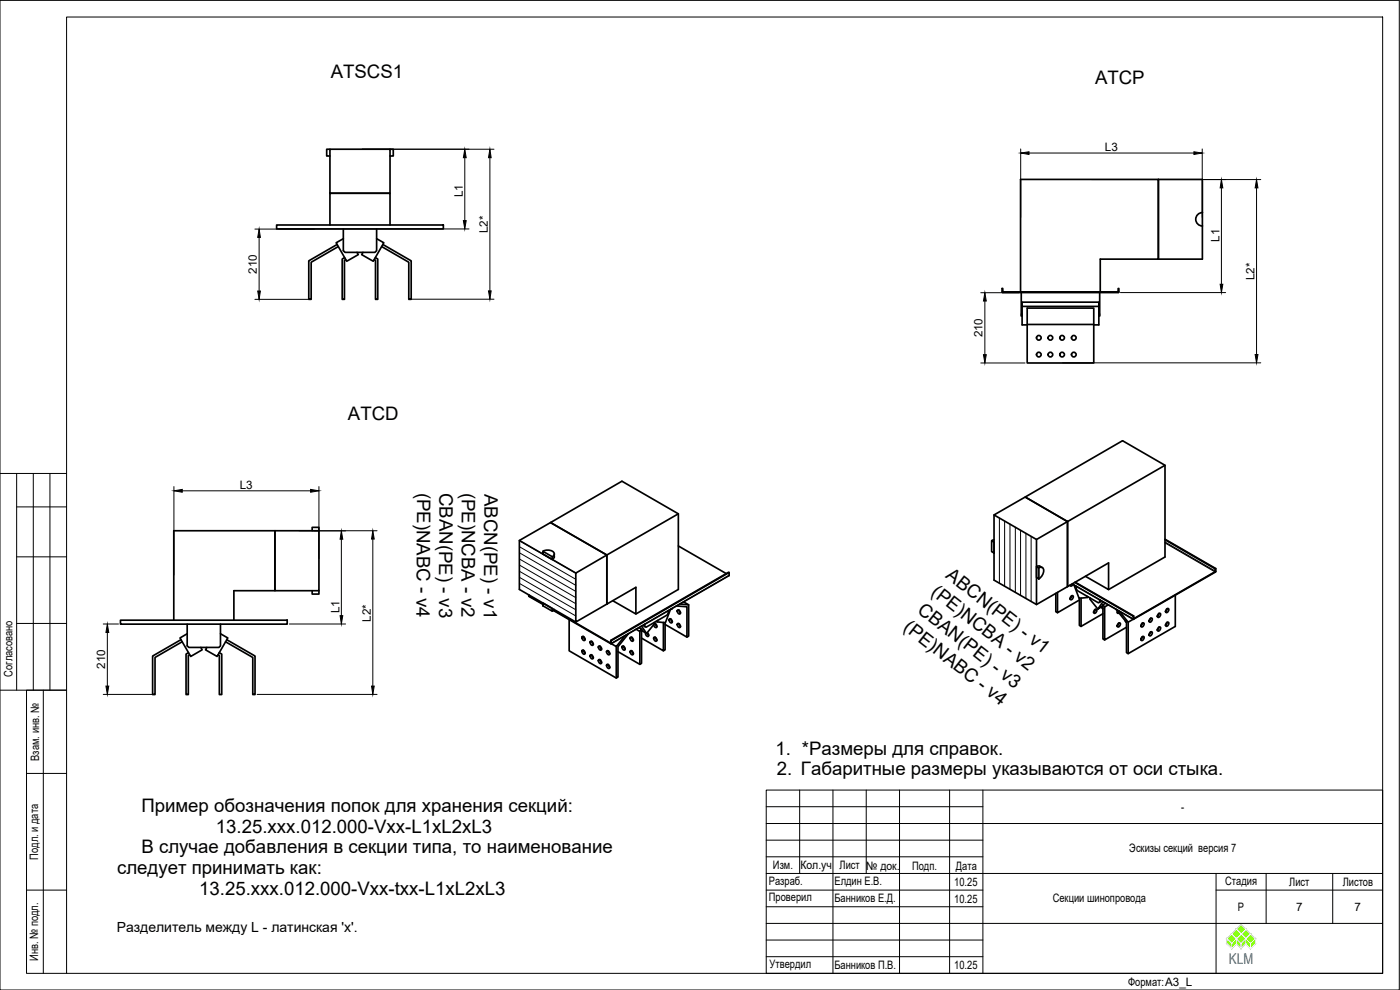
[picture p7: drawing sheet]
<svg xmlns="http://www.w3.org/2000/svg" width="420mm" height="297mm" viewBox="0 0 420 297" stroke-linecap="round" stroke-linejoin="round" font-family="sans-serif">
<g fill="none" stroke="#000" stroke-width=".51">
<path d="M99 44.8h18.1v13.2h-18.1zM99 44.8h-1v2h1M117.1 44.8h.9v2h-.9M347.6 53.8h13.2v24h-13.2zM83 67.5h50.1v1.2h-50.1zM99 67.5v-9.5h18.1v9.5M101.2 73.3l-8.5 5v11.5h.7v-11.1l8.1-4.7M103 68.7v6.5l.5 .5h9l.5-.5v-6.5M103 71.6l-2.1 1.2 3.2 5.6 3.4-2-.4-.7M103.4 77.3l-.7 .4v12.1h.7v-11.7l.4-.2M112.6 77.3l.8 .4v12.1h-.7v-11.7l-.4-.2M113 71.6l2.2 1.2-3.2 5.6-3.5-2 .4-.7"/>
<path d="M114.9 73.3l8.5 5v11.5h-.7v-11.1l-8.1-4.7M360.9 63.8a2.01 2.01 0 0 0-2 2 2.01 2.01 0 0 0 2 2M300.8 87.6l.1 .1M300.9 87.8h34.7M300.9 87.4v-.8h-.2v1M301 87.4l.1 .2M301.1 87.6h34.3M306.3 87.6v-33.8h41.3v24h-17.4v9.8M306.5 87.8v6.5h.2M306.5 94.3v.5h.2M306.7 91.9v5.6h1.6M308.3 97.4h20v11.5h-20z"/>
<path d="M308.3 97.4v-5h20v5M329.8 91.9v-1.2h-23.1v1.2h23.1v5.6h-1.5M330 87.8v6.5h-.2M330 94.3v.5h-.2M335.6 87.4v-.8h.2v1M335.6 87.4l-.2 .2M335.8 87.6l-.2 .1M349.6 139.6l-29.2 16.9-12.7-7.4 29.2-16.9 12.7 7.4v27.5l-16.9 9.8M82.5 159.2h13.2v18h-13.2zM93.7 159.2v-1h2v1M203.6 154.2l-21.5 12.3-16.9-9.7 21.4-12.4 17 9.8v22.7l-12.8 7.3M298.3 154.5v19.6l12.8 7.3 9.3-5.4v-19.5"/>
<path d="M298.3 154.5l9.4-5.4 12.7 7.4-9.3 5.4zM320.4 156.5v19.5l12.3-7.1v8l-6.9-4M93.7 177.2v1.1h2v-1.1M155.9 162.2l16.9 9.7M158.7 178.5l.1 .5M158.8 179l4.1 2.3M158.8 178.7l4.1 2.5M158.8 178.6v.1M162.9 165.4a2.61 2.61 0 0 1 3.4 .6l-.1 .7-.4 .3M162.9 165.4l2.8 1.6v.9l-2.8-1.7zM166.3 166.2v1l-.5 .6M172.8 171.9l9.3-5.4v14.8l-9.3 5.3z"/>
<path d="M203.6 163.8l14.4 8.3M218.8 171.8l-.1-.1-35.4 20.4-.1 .8M297.6 162.2l.7 .4v3.3l-.7-.4zM298.3 162l-.7 .2M311.1 170l.7 .4v3.3l-.7-.4zM311.1 161.9v19.5M311.8 170.4a.96 .96 0 0 1 1.2 0 .96 .96 0 0 1 .2 1.3l-.7 1.3-.7 .7M312 169.9l.8 .4M312.1 169.9l-1 .1M316.9 178v5.5l.5 .3M317.4 177.7v6.1l6.5-3.8M321.4 178.9l.5-.2a.7 .7 0 0 1 .1 .8 .7 .7 0 0 1-.8 .4z"/>
<path d="M321.7 178.7l-.5 .9M321.8 175.2l18.3 10.6M322 175.3l-.5 .6-.4-.3M322.3 175.5l1.5 4 2.5-.2M322.5 174.7l17.6 10.2v.8M322.7 174.7l17.5 10.1-.1 .1M323 175.9v.7l.3 .6 6.3 3.7 .4-.2M323.9 179.5v8.1l.5 .3M324.4 179.4v8.5l6.6-3.8M326.1 178.8l.2 .5 .3-.2M327.2 179.4l-.2 .3 2.5 3M330 180v.7l.2-.6"/>
<path d="M349.6 161.8l15.3 8.8-.1 1M349.6 162l15.1 8.7v.7M352.7 178.6v9.3l-14.1 8.2v-9.4M364.6 171.6l-24.2 14M364.7 171.6l-24.5 14.2M364.8 171.4l-.1 .1M364.9 170.6l-.2 .1M36.2 186.1h50v1.2h-50zM52.2 186.1v-26.9h30.3v18h-12.3v8.9M54.3 191.9l-8.5 4.9v11.6h.7v-11.1l8.2-4.7M56.2 187.3v6.5l.5 .5h9l.5-.5v-6.5M56.2 190.1l-2.2 1.3 3.2 5.6 3.5-2-.4-.7"/>
<path d="M56.6 195.8l-.8 .4v12.2h.7v-11.7l.4-.2M65.8 195.8l.7 .4v12.2h-.7v-11.7l-.4-.2M66.2 190.1l2.2 1.3-3.2 5.6-3.5-2 .4-.7M68 191.9l8.5 4.9v11.6h-.6v-11.1l-8.2-4.7M162.9 180.9l2.8 1.7v.8l-2.8-1.6zM166.1 183.2l17.2 10M166.2 183l17 9.9M166.3 182.8l-.5 .6M170.8 185.9v9.4l14.2 8.1 .5-.3v-9.1l3.1-3.9M174.7 195.1a.7 .7 0 0 1 .8 .4 .7 .7 0 0 1-.1 .8l-.6-.4zM174.7 191a.7 .7 0 0 1 .8 .4 .7 .7 0 0 1-.1 .8l-.6-.4zM175.1 195.1l.5 .8"/>
<path d="M175.1 191l.5 .8M177.1 192.5a.7 .7 0 0 1 .8 .3 .7 .7 0 0 1-.1 .8l-.6-.4zM177.1 196.5a.7 .7 0 0 1 .8 .4 .7 .7 0 0 1-.1 .8l-.6-.4zM177.6 192.4l.5 .9M177.6 196.5l.5 .9M179.6 198a.7 .7 0 0 1 .8 .3 .7 .7 0 0 1-.1 .8l-.6-.4zM179.6 193.9a.7 .7 0 0 1 .8 .3 .7 .7 0 0 1-.1 .9l-.6-.5zM180 197.9l.5 .9M180 193.9l.5 .8M182.1 195.3a.7 .7 0 0 1 .8 .3 .7 .7 0 0 1-.1 .9l-.6-.5zM182.1 199.4a.7 .7 0 0 1 .8 .3 .7 .7 0 0 1-.1 .9l-.6-.5zM182.5 195.3l.5 .9"/>
<path d="M182.5 199.4l.5 .8M183.3 192.1l.1 .1M183.4 193.1v-.9l35.4-20.4v.9l-35.4 20.5M183.5 193.1h-.1M183.9 180.2l6.9 4v-8l-8.7 5.1v-14.8l-16.9-9.7-9.3 5.4v14.7l16.9 9.7M185 194v9.4M186.7 193.9a.7 .7 0 0 1 .8 .3 .7 .7 0 0 1-.1 .9l-.6-.5zM187.1 193.9l.5 .8M187.6 190.7l-2.6 3.3-1.6-.9M189.2 191.2a.7 .7 0 0 1 .7 .4 .7 .7 0 0 1-.1 .8l-.6-.4zM189.2 195.3a.7 .7 0 0 1 .7 .3 .7 .7 0 0 1-.1 .9l-.6-.5zM189.6 191.2l.5 .9"/>
<path d="M189.6 195.3l.5 .9M191.7 188.3l.9 .5-.6 .7-1.1-.7M192 189.5v9.8l-6.5-3.8M192.5 187.9l1.6 2.2-1.4-.8M192.6 188.8l.2 .4-.3 .3v9.5l-.5 .3M193.5 187.3v.7l-.2-.6M194.2 189.9l.5 .7M194.3 189.8l.4 1a.67 .67 0 0 1-.8-.1 .67 .67 0 0 1-.1-.9M196.2 191.2a.7 .7 0 0 1 .8 .4 .7 .7 0 0 1-.1 .8l-.6-.4zM196.3 186.8l.2 .2-2.4 3.1M196.5 187a.65 .65 0 0 1 .6 .6 .65 .65 0 0 1-.4 .7l-.5-.9M196.7 191.2l.5 .9"/>
<path d="M196.7 187.1l.5 .9M197.4 186.1l-.2 .5-.3-.2M199.1 186.8v8.5l-6.6-3.8M199.6 186.8v8.2l-.5 .3M200.6 183.2v.7l-.4 .6-6.3 3.7-.4-.2M200.8 185.7a.7 .7 0 0 1 .8 .4 .7 .7 0 0 1-.1 .8l-.6-.4zM201.2 182.9l-1.5 3.9-2.5-.2M201.3 185.7l.5 .8M201.8 182.5l-.5 .3M203 181.8l3.2 .3v9.1l-6.6-3.8M203.3 187.1a.7 .7 0 0 1 .8 .4 .7 .7 0 0 1-.1 .8l-.6-.4zM203.3 183.1a.7 .7 0 0 1 .8 .3 .7 .7 0 0 1-.1 .8l-.6-.4z"/>
<path d="M203.7 187.1l.5 .9M203.7 183l.5 .9M204 181.2l2.7 .3M205.1 180.6l1.6 .9v9.4l-.5 .3M328.5 183l.4-.2a.7 .7 0 0 1 .1 .8 .7 .7 0 0 1-.7 .3zM328.7 182.9l-.5 .8M330.7 182v.5l.3 .1M330.9 182l-.2 .3M331 181.5l-.2 .3 .2 .4v9.5l.5 .3M331 180.5l-1.5 2.2 1.3-.8M331.5 182.1v9.9l6.6-3.8M331.8 181l-.8 .5 .5 .6 1.1-.6"/>
<path d="M334.9 182.8l3.2 3.9v9.1l.5 .3M335.4 183.3l-.1 .6h.5M335.5 183.5l-.2 .2M335.6 187.1l.4-.2a.7 .7 0 0 1 .1 .8 .7 .7 0 0 1-.8 .3zM335.8 186.9l-.5 .9M335.9 183.4l2.7 3.3 1.5-.9M337.8 186.3l.3 .4M340.1 185.7l.1 .1M340.2 184.8l.2 .8M342.7 191.2l.4-.3a.7 .7 0 0 1 .1 .9 .7 .7 0 0 1-.7 .3zM342.7 187.1l.4-.2a.7 .7 0 0 1 .1 .8 .7 .7 0 0 1-.7 .3zM342.9 191l-.5 .9"/>
<path d="M342.9 186.9l-.5 .9M345.1 185.6l.5-.2a.7 .7 0 0 1 .1 .9 .7 .7 0 0 1-.8 .3zM345.1 189.8l.5-.3a.7 .7 0 0 1 .1 .9 .7 .7 0 0 1-.8 .3zM345.3 185.5l-.5 .8M345.3 189.6l-.5 .8M347.6 188.3l.5-.2a.7 .7 0 0 1 .1 .8 .7 .7 0 0 1-.8 .4zM347.6 184.2l.5-.2a.7 .7 0 0 1 .1 .8 .7 .7 0 0 1-.8 .4zM347.8 188.1l-.5 .9M347.8 184l-.5 .9M350.1 182.8l.4-.3a.7 .7 0 0 1 .1 .9 .7 .7 0 0 1-.7 .3zM350.1 186.9l.4-.2a.7 .7 0 0 1 .1 .8 .7 .7 0 0 1-.7 .3zM350.3 182.6l-.5 .9"/>
<path d="M350.3 186.7l-.5 .9"/>
<circle cx="311.8" cy="106.4" r=".7"/>
<circle cx="311.8" cy="101.4" r=".7"/>
<circle cx="315.2" cy="106.4" r=".7"/>
<circle cx="315.2" cy="101.4" r=".7"/>
<circle cx="318.7" cy="106.4" r=".7"/>
<circle cx="318.7" cy="101.4" r=".7"/>
<circle cx="322.3" cy="106.4" r=".7"/>
<circle cx="322.3" cy="101.4" r=".7"/>
</g>
<path d="M158.9 178.6l-.1 .1M159.1 178.8l-.2 .1M218.8 172.7l-35.4 20.4M321.8 175.2l18.3 10.5M349.6 162.9l15 8.7M349.6 162.6l15.1 8.8M183.3 192.8l-.1 .1M340.2 185.5l.2 .1" fill="none" stroke="#000" stroke-width=".34"/>
<g fill="none" stroke="#000" stroke-width=".3">
<path d="M108.7 44.8h39.6M139.5 47.3v18.9M147 47.3v40M306.3 44.7v20.5M308.8 45.9h49.5M327.6 53.9h50.8M360.8 44.7v20.5M366.6 56.4v28.9M377.1 56.4v50M77.8 71.2v16.1M140.8 68.7h-64.3M76.5 89.8h16"/>
<path d="M123.3 89.8h25M294.3 87.8h11.5M295.6 90.3v16.1M336.3 87.8h31.5M294.3 108.9h13.3M318.9 108.9h59.5M52.2 146v26.5M54.7 147.3h38.5M89.7 159.2h23.5M94.1 159.3h9.6M95.7 146v21.6M102.4 161.8v22.9"/>
<path d="M111.9 161.7v44.2M31 187.2h4.6M32.2 189.8v16.1M86.8 187.2h16.9M31 208.4h14.6M77.2 208.4h36"/>
</g>
<g fill="#000" stroke="#000" stroke-width=".3">
<path d="M139.5 44.8l.4 2.5h-.8zM147 44.8l.4 2.5h-.8zM306.3 45.9l2.5-.4v.8zM358.3 45.5l2.5 .4-2.5 .4zM366.6 53.9l.4 2.5h-.8zM377.1 53.9l.4 2.5h-.8zM77.8 68.7l.3 2.5h-.8zM139.1 66.2h.8l-.4 2.5zM77.3 87.3h.8l-.3 2.5zM146.6 87.3h.8l-.4 2.5zM295.6 87.8l.4 2.5h-.9zM366.2 85.3h.8l-.4 2.5z"/>
<path d="M295.1 106.4h.9l-.4 2.5zM376.7 106.4h.8l-.4 2.5zM52.2 147.3l2.5-.5v.9zM93.2 146.8l2.5 .5-2.5 .4zM102.4 159.3l.5 2.5h-.8zM111.9 159.2l.4 2.5h-.8zM32.2 187.2l.4 2.6h-.8zM102.1 184.7h.8l-.5 2.5zM31.8 205.9h.8l-.4 2.5zM111.5 205.9h.8l-.4 2.5z"/>
</g>
<!-- layer: 0 -->
<g fill="none" stroke="#000" stroke-width=".3">
<path d="M0 .1h419.9v296.9h-419.9zM20 5.1h395v286.9h-395zM0 142.1h20M5 152.1h15M5 142.1v65M10 142.1v65M15 142.1v65M299.9 155.4v19.5M301.5 156.4v19.5M303.1 157.3v19.5M304.7 158.2v19.5M306.3 159.1v19.5"/>
<path d="M5 167.1h15M155.9 162.2l16.9 9.7M155.9 164l16.9 9.8M155.9 165.8l16.9 9.8M155.9 169.5l16.9 9.8M155.9 173.2l16.9 9.8M155.9 175l16.9 9.8M155.9 171.4l16.9 9.7M155.9 167.7l16.9 9.7M307.9 160v19.5M309.5 160.9v19.6M5 187.1h15"/>
<path d="M0 207.1h20h-12v84.9h12M13 207.1v84.9M8 232.1h12M230 237.1h185v54.9h-185zM240 237.1v25M250 237.1v54.9M260 237.1v25M270 237.1v54.9M285 237.1v54.9M295 237.1v54.9M230 257.1h65M230 247.1h185"/>
<path d="M230 242h65M230 252.1h65M8 267.1h12M230 267.1h65M230 272.1h65M230 262.1h185M230 277.1h185M240 262.1h.1M365 267.1h50M365 262.1v29.9M380 262.1v15M400 262.1v15"/>
<path d="M230 282.1h65M230 287h65"/>
</g>
<g fill="#7fff00" stroke="#7fff00" stroke-width=".3">
<path d="M372.4 277.4l1.5 1.4h-2.8z"/>
<path d="M373.9 278.8l1.4 1.4h-2.9z"/>
<path d="M373.9 281.6l1.4-1.4 1.4 1.4z"/>
<path d="M371.1 278.8l1.3 1.4 1.5-1.4zM371.1 278.8l1.3 1.4h-2.7z"/>
<path d="M369.7 280.2l1.4 1.4 1.3-1.4zM368.2 281.6l1.5-1.4 1.4 1.4z"/>
<path d="M372.4 280.2l1.5 1.4 1.4-1.4zM371.1 281.6l1.3-1.4 1.5 1.4z"/>
<path d="M368.2 281.6l1.5 1.5 1.4-1.5zM368.2 281.6l1.5 1.5h-1.5z"/>
<path d="M373.9 281.6l1.4 1.5h-1.4zM373.9 281.6l-1.5 1.5h1.5zM371.1 281.6h2.8l-1.5 1.5zM371.1 281.6v1.5h1.3zM371.1 281.6v1.5h-1.4z"/>
<path d="M373.9 281.6h2.8l-1.4 1.5zM376.7 281.6l-1.4 1.5h1.4z"/>
<path d="M368.2 283.2h1.5v1.4zM369.7 283.2v1.4l1.4-1.4z"/>
<path d="M371.1 283.2h1.3v1.4zM372.4 283.2v1.4l1.5-1.4z"/>
<path d="M373.9 283.2h1.4v1.4zM375.3 283.2v1.4l1.4-1.4z"/>
<path d="M375.3 283.1l1.4 .1zM375.3 283.1l1.4 .1z"/>
<path d="M373.9 283.1l1.4 .1zM373.9 283.1l1.4 .1z"/>
<path d="M372.4 283.1l1.5 .1zM372.4 283.1l1.5 .1z"/>
<path d="M371.1 283.1l1.3 .1zM371.1 283.1l1.3 .1z"/>
<path d="M369.7 283.1l1.4 .1zM369.7 283.1l1.4 .1z"/>
<path d="M368.2 283.1l1.5 .1zM368.2 283.1l1.5 .1z"/>
</g>
<g fill="none" stroke="#fafafa" stroke-width=".3">
<path d="M371.1 278.8l1.3 1.4-1.3 1.4-1.4-1.4zM371.1 278.8l1.3-1.4 1.5 1.4-1.5 1.4zM368.2 281.6l1.5-1.4 1.4 1.4-1.4 1.5zM368.2 281.6v1.6l1.5 1.4M369.7 283.1v1.5M371.1 281.6l1.3-1.4 1.5 1.4-1.5 1.5zM371.1 281.6v1.6M372.4 280.2l1.5-1.4 1.4 1.4-1.4 1.4zM372.4 283.1v1.5M373.9 281.6l1.4-1.4 1.4 1.4-1.4 1.5zM373.9 281.6v1.6M375.3 283.1v1.5"/>
<path d="M376.7 281.6v1.6l-1.4 1.4-1.4-1.4-1.5 1.4-1.3-1.4-1.4 1.4"/>
</g>
<g font-size="5.6">
<text x="99.3" y="23.3">ATSCS1</text>
<text x="328.6" y="25.3">ATCP</text>
<text x="104.4" y="126">ATCD</text>
<text x="125.2" y="147.8" transform="rotate(90 125.2 147.8)">(PE)NABC - v4</text>
<text x="131.9" y="147.9" transform="rotate(90 131.9 147.9)">CBAN(PE) - v3</text>
<text x="138.6" y="147.8" transform="rotate(90 138.6 147.8)">(PE)NCBA - v2</text>
<text x="145.4" y="148.2" transform="rotate(90 145.4 148.2)">ABCN(PE) - v1</text>
<text x="283.6" y="173.1" transform="rotate(38 283.6 173.1)">ABCN(PE) - v1</text>
<text x="279.1" y="178.2" transform="rotate(38 279.1 178.2)">(PE)NCBA - v2</text>
<text x="275" y="183.5" transform="rotate(38 275 183.5)">CBAN(PE) - v3</text>
<text x="270.8" y="188.8" transform="rotate(38 270.8 188.8)">(PE)NABC - v4</text>
<text x="232.7" y="226.4">1. *Размеры для справок.</text>
<text x="233.1" y="232.6">2. Габаритные размеры указываются от оси стыка.</text>
<text x="42.4" y="243.6">Пример обозначения попок для хранения секций:</text>
<text x="64.8" y="249.8">13.25.ххх.012.000-Vxx-L1xL2xL3</text>
<text x="42.5" y="256.1">В случае добавления в секции типа, то наименование</text>
<text x="35.1" y="262.2">следует принимать как:</text>
<text x="59.8" y="268.4">13.25.ххх.012.000-Vxx-txx-L1xL2xL3</text>
</g>
<text font-size="4.5" fill="#008ab8" x="368.8" y="289.2">KLM</text>
<text font-size="4.2" x="35.1" y="279.7">Разделитель между L - латинская 'x'.</text>
<g font-size="3.5">
<text x="331.6" y="45.3">L3</text>
<text x="138.9" y="59.1" transform="rotate(-90 138.9 59.1)">L1</text>
<text x="146.4" y="70" transform="rotate(-90 146.4 70)">L2*</text>
<text x="366" y="72.6" transform="rotate(-90 366 72.6)">L1</text>
<text x="77.1" y="82.2" transform="rotate(-90 77.1 82.2)">210</text>
<text x="376.5" y="84.1" transform="rotate(-90 376.5 84.1)">L2*</text>
<text x="294.9" y="101.2" transform="rotate(-90 294.9 101.2)">210</text>
<text x="72" y="146.6">L3</text>
<text x="101.9" y="184" transform="rotate(-90 101.9 184)">L1</text>
<text x="111.3" y="186.5" transform="rotate(-90 111.3 186.5)">L2*</text>
<text x="3.7" y="203" transform="rotate(-90 3.7 203)">Согласовано</text>
<text x="31.5" y="200.7" transform="rotate(-90 31.5 200.7)">210</text>
<text x="11.7" y="228.2" transform="rotate(-90 11.7 228.2)">Взам. инв. №</text>
<text x="354.5" y="243.3">-</text>
<text x="11.5" y="258" transform="rotate(-90 11.5 258)">Подл. и дата</text>
<text x="338.9" y="255.5">Эскизы секций версия 7</text>
<text x="232" y="260.8">Изм.</text>
<text x="240.2" y="260.8">Кол.уч</text>
<text x="252" y="260.8">Лист № док.</text>
<text x="273.7" y="261">Подп.</text>
<text x="286.9" y="261.1">Дата</text>
<text x="230.8" y="265.5">Разраб.</text>
<text x="250.4" y="265.5">Елдин Е.В.</text>
<text x="286.4" y="265.8">10.25</text>
<text x="367.7" y="265.6">Стадия</text>
<text x="386.9" y="265.8">Лист</text>
<text x="403" y="265.8">Листов</text>
<text x="230.8" y="270.5">Проверил</text>
<text x="250.4" y="270.5">Банников Е.Д.</text>
<text x="286.4" y="270.8">10.25</text>
<text x="315.9" y="270.5">Секции шинопровода</text>
<text x="371.5" y="273.3">Р</text>
<text x="389" y="273.3">7</text>
<text x="406.5" y="273.3">7</text>
<text x="11.5" y="288.3" transform="rotate(-90 11.5 288.3)">Инв. № подл.</text>
<text x="231" y="290.5">Утвердил</text>
<text x="250.4" y="290.8">Банников П.В.</text>
<text x="286.4" y="290.8">10.25</text>
<text x="338.6" y="295.8">Формат:A3_L</text>
</g>
</svg>
